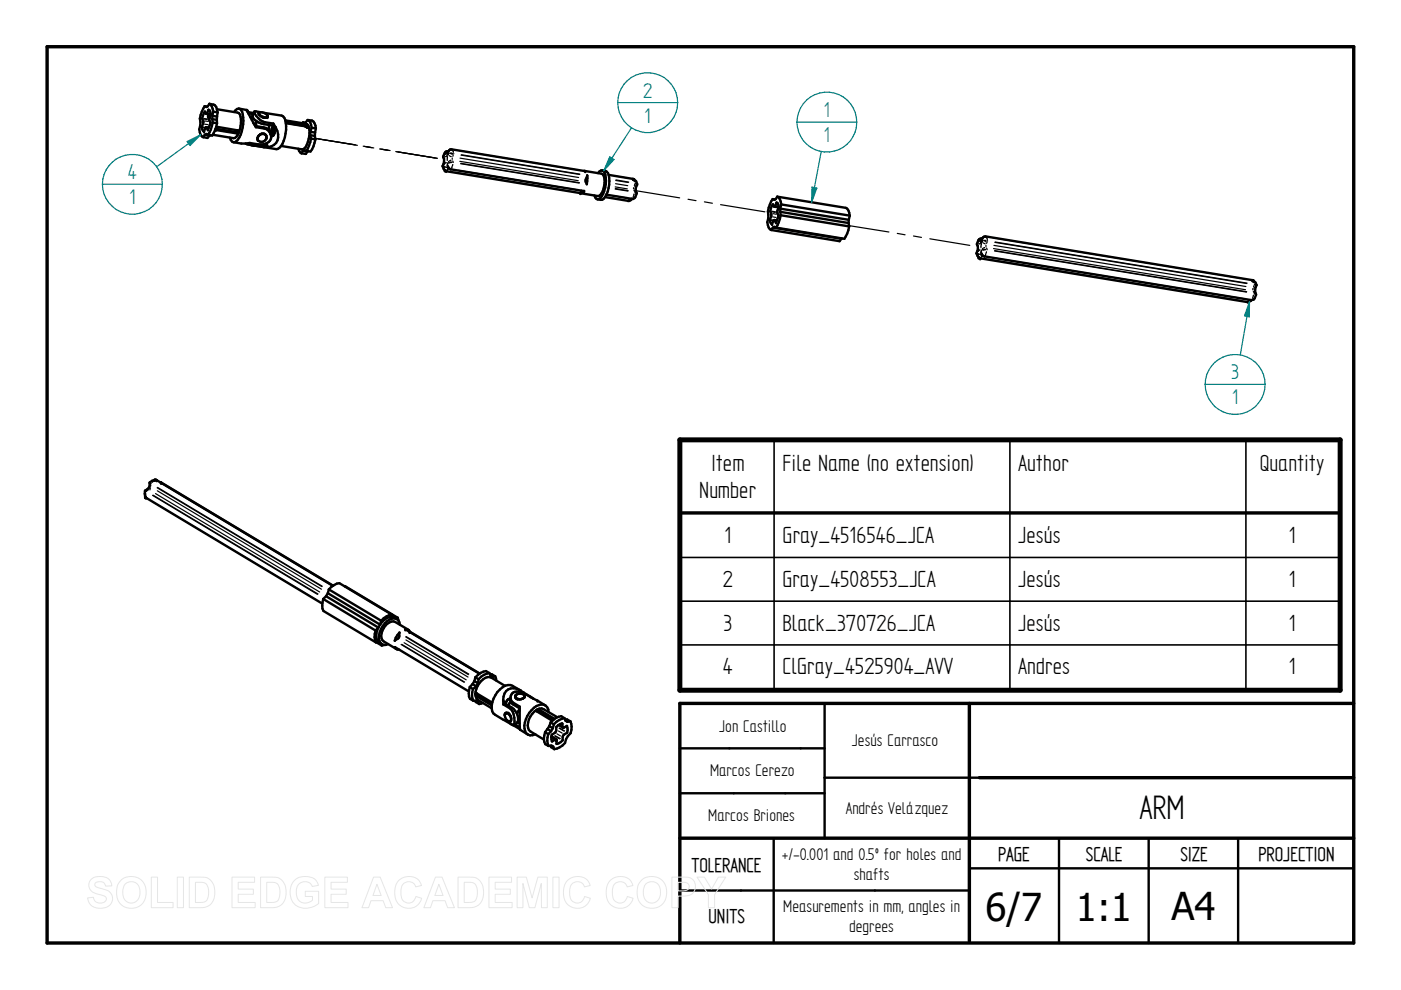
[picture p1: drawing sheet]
<svg xmlns="http://www.w3.org/2000/svg" width="297mm" height="210mm" viewBox="0 0 297 210" stroke-linecap="round" stroke-linejoin="round" font-family="sans-serif">
<path d="M10 9.9h277v190h-277zM205.5 149.1v50.5M287 149.1h-142.9v50.8M144.1 177.7h142.9M207.6 164.9h79.4" fill="none" stroke="#000" stroke-width=".72"/>
<g fill="none" stroke="#000" stroke-width=".51">
<path d="M43.4 22.5l-.3 .5a4.1 4.1 0 0 0-.6 2.9v.7a2.07 2.07 0 0 0 .6 2.5M43.4 22.5l.5 .1M43.4 23.7l-.2 .3a1.42 1.42 0 0 0-.1 1.8v.2a1.43 1.43 0 0 0 .1 1.9M43.4 28.6l-.3 .5M43.4 28.6l.4-.2 .3 .2M43.4 28.6l1 .1M43.7 27l.6 .1M43.7 24.1l1 .2M43.7 27l.3 .5 .3-.4M43.7 27l-.4 .9M44.1 24.6l.4 .1M44.2 24.5l-.1 .1"/>
<path d="M44.2 24.6v.1M44.2 23.3l-.3 .8h-.3l-.1-.4M44.2 23.2l.2 .2 .3 .9M44.3 24.8l.1 .1M44.4 24.3h-.1M44.4 22a1.98 1.98 0 0 1 .8 1.7M44.4 22l-.4 .6-.3 .1-.3-.2M44.4 22l.9 .2a1.71 1.71 0 0 1 .8 1.6M44.4 28.7l-.4 .6-.9-.2M44.6 28.7h-.2M44.7 24.3a1.53 1.53 0 0 0-.1 1.8l-.3 1M45 25.3l.1 .7"/>
<path d="M45 25.3l1 .1M45 24.6v.7M45 24.6l1 .1M45.1 26a5.8 5.8 0 0 1-1 2.6M45.1 26l.9 .1M45.2 23.7l.9 .1M45.2 23.7l-.2 .9M45.7 27.4l4.5 .7M45.7 27.3l4.7 .8M45.7 27.6l4.5 .7 .5-.3M45.8 26.9l4.6 .7 .3 .2v.2M46 23.2l4.4 .7a1.31 1.31 0 0 1 .7 1.5l-.1 1.3-.3 1.3"/>
<path d="M46 25.4v.7M46 26.1l-.4 1.5-.6 1.1-.9-.1M46 24.7v.7M46.1 23.8l-.1 .9M48.7 29.2l.5 .8 .3 .1M49.5 30.1l2.6 .3M49.6 23.7a.9 .9 0 0 1 1.5-.3 6.7 6.7 0 0 1-1 6.5l-.3 .2h-.3M50.2 28.1h.1M50.2 27.6l-.1 .4M50.6 27.7v.1M50.6 27.9h-.1M50.7 23l1.6 .3 1.5 2.8"/>
<path d="M50.7 28a1.5 1.5 0 0 1-1.2 1.3l-4.4-.7M52.1 30.4l3.9 .8M52.4 23.3v.2M52.4 23.5l.3 .3M52.4 23.5l.4 .5M52.4 23.5v.1M52.7 23.8l1.1 .2M52.7 23.8l.1 .2M52.8 24l.9 .2M53.3 30.8l.7 .1M53.5 24.6l-.4 .3M53.8 26.1l.5 .9"/>
<path d="M53.8 26.1l.3 .6M54.1 26.7l1.8 .3a1.49 1.49 0 0 1 1.4 1.2M54.1 26.7l.2 .3M54.3 27l1.7 .3a1.66 1.66 0 0 1 1.5 1.7 1.66 1.66 0 0 1-1.6 1.6 5.8 5.8 0 0 1-2.9-.3l-.9 .1M54.3 25.6v1.1M54.3 23.6l-.4 .1M54.3 23.6l.9 .2M54.6 29.6v.1M54.6 29.2v.3M54.9 24a1.35 1.35 0 0 0 1.7 .8M54.9 24a1.4 1.4 0 0 1 1.8 .6v.2a1.48 1.48 0 0 1-1.8-.8zM55.2 30.6l.9 .2"/>
<path d="M55.9 23.9l3.8 .6a1.66 1.66 0 0 1 .9 1.5M56 31.2h.9M56.1 30.8l.8 .4M56.1 30.8l-.1 .4M56.4 28.8a.96 .96 0 0 0-1-.5 .96 .96 0 0 0-.8 .9M56.5 30.4l.4 .8M56.5 28.8a1.04 1.04 0 0 0-1.1-.4 1.04 1.04 0 0 0-.8 .8M56.5 28.8a1.01 1.01 0 0 1-.6 1.2 1.01 1.01 0 0 1-1.3-.5M56.5 29.2l-.2 .4M56.7 24.5v.1M56.7 24.7v.1M57 26.5v1.1"/>
<path d="M57.4 28.7l.1 .1M57.8 26.6l.7 .4M57.8 26.9l-.4 1.5M58 28.7l-.4 .1M58 26.2a4.3 4.3 0 0 1-2.9-.8l-.3-.3a2.01 2.01 0 0 1-.9-1.4l-.3 .8a2.04 2.04 0 0 0 1.8 1.7l2.4 .4M58 26.2l.5 .8M58 26.2l-.2 .4M58 27l.1 .1M58.1 27.1l-.2 .6v1M58.1 27.1l.1 1-.2 .6M58.5 27a2.66 2.66 0 0 1-1 4l-.6 .2M60.5 25.5l4.4 .7a2.41 2.41 0 0 1 .7 2.6l-.3 1.3a1.79 1.79 0 0 1-1.3 1.6l-4.4-.8"/>
<path d="M60.5 25.7l4.4 .7M60.6 26a6.9 6.9 0 0 1-1.4 5.4l-.6 .2-5.5-.9M60.6 26l4.2 .7M60.7 26.1l4.4 .7M63.2 31.5l.2 .5 .5 .5M64.2 32l1 .1M64.2 32l.3-.2 .4 .2M64.2 32l-.3 .5M64.3 26l-.2 .1M64.3 26h.4M64.8 26.7h.1M64.9 26.8h.1"/>
<path d="M65 26.4l.2 .1M65.2 32.1l-.3 .5-1-.1M65.2 26.8h.1M65.2 25.4a1.71 1.71 0 0 1 .9 1.7M65.2 25.4l1 .2a1.98 1.98 0 0 1 .8 1.6M65.2 25.4l-.7 .7-.2-.1M65.4 32l-.2 .1M65.8 27.9v.8M65.8 28.7l.2 .7M65.8 28.7l1 .1M65.8 27.9l1 .2M66 29.4l-.5 1.5-.6 1.1"/>
<path d="M66 29.4l.9 .1M66.1 27.1l-.3 .8M66.1 27.1l.9 .1M66.8 28.8l.1 .7M66.8 28.1v.7M66.9 29.5a5.8 5.8 0 0 1-1.1 2.6l-.9-.1M67 27.2l-.2 .9M94 33.2l.1 .5M94.1 33.7v.5l-.3 1.1 .3 .5 .4 .4M94.3 36.1l.2 .1M94.6 36.2l.1 .1M94.7 36.3l28.6 4.7 .6-.5"/>
<path d="M94.9 35.2l.6 .7 28.3 4.6M95.1 32.1l-.7 .1-.5 1M95.1 32.1l-.1 .4M95.1 32.1l.4-.4h.3l28.2 4.6M123.8 36.2l.3 .1M123.9 36.2l3.6 .6a2.26 2.26 0 0 1 .6 2.5 2.34 2.34 0 0 1-1.3 2.3l-3.7-.6M124.5 37.2l-.1 1.8a1.55 1.55 0 0 1 .1-1.8zM126.8 36.7l.6-.5h.3a2.85 2.85 0 0 1 .7 2.9l-.1 .7a3.6 3.6 0 0 1-1.3 2.4h-.3M127.7 36.2h.7a2.73 2.73 0 0 1 .8 3 4.5 4.5 0 0 1-1.5 3.1l-1-.1M129.1 37.1l5.3 .9M134.4 38l.5 .4 .2 .6a2.07 2.07 0 0 0-.1 2l-.5 1-.5 .2-5.4-.9M123.3 40.4l-.2 .5"/>
<path d="M126 41.4l.2 .5 .5 .3M128.3 41.8l4.9 .8 .5-.2 .2-.2M163.5 48.8l14.5 2.3 .4-.5M163.8 42.2l.5 .1M163.8 42.2l-.3 .5a5.5 5.5 0 0 0-.6 3.5 2.1 2.1 0 0 0 .6 2.6M163.9 48.3l-.4 .5M163.9 48.3l14.5 2.3M164.2 46.7h.5M164.2 43.8l.9 .2M164.2 46.7l.3 .4M164.2 46.7l-.5 .8M164.2 43.8l-.3-.5-.3 .4a1.53 1.53 0 0 0-.1 1.7v.3a1.55 1.55 0 0 0-.1 1.7l.3 .1"/>
<path d="M164.5 48.3l-.3-.2-.3 .2M164.6 43l-.4 .8M164.7 42.9l.2 .2 .2 .7-.3 1.2a1.49 1.49 0 0 1-.1 1.7M164.7 46.7l-.2 .4M164.8 41.7a1.86 1.86 0 0 1 .8 1.6M164.8 41.7l-.6 .7-.4-.2M164.8 41.7l14.5 2.4a1.86 1.86 0 0 1 .9 1.6M165.4 44.9l.1 .7M165.4 44.2v.7M165.4 44.2l14.6 2.4M165.4 44.9l14.5 2.4M165.5 45.6l-.4 1.6-.6 1.1"/>
<path d="M165.5 45.6l14.5 2.4M165.6 43.3l-.2 .9M165.6 43.3l14.6 2.4M178.5 50.5l-.1 .1M179.9 47.3l.1 .7M180 46.6l-.1 .7M180 48l-.4 1.5-.6 1.1-14.5-2.3M180.2 45.7l-.2 .9M207.5 54.6l.4 .2 56.6 9.3 .3-.1 .4-.4M208 53.6l.4 .6 .3 .2 56.6 9.2 .5-.1 .5-1a2.24 2.24 0 0 1 .1-2.1l-.2-.5-.4-.4M208.3 50.6a.73 .73 0 0 0-.9 .3l-.3 .8a2.24 2.24 0 0 1-.1 2.1l.6 .9M208.3 50.5l.4-.3 .3-.1 56.7 9.3"/>
<path d="M208.3 50.5l-.2 .5M30.8 105.4l.1 .1M30.9 105.4v.1M30.9 105.5l.1 .1M31 105.6l37.3 22.4M32.8 101.7l.4 .1M32.8 101.7l-1.1 .6a1.59 1.59 0 0 1-1 1.8l.1 1.2M33 101.7l37.6 22.5M34 102.3h.1M34.2 102.3l36.4 21.9M68.5 127l11.1 6.7M68.5 127a3.5 3.5 0 0 0 .1 2.5l11.1 6.7"/>
<path d="M69.1 126.4l11.1 6.7M69.1 126.4l-.6 .6M69.5 125.8l11.1 6.6M69.5 125.8l-.4 .6M69.7 125l11.1 6.6M69.7 125l-.2 .8M69.7 125a3.8 3.8 0 0 1 2.3-1.3l11.1 6.6M73.1 124.3l11.2 6.7M79.6 133.7a3.4 3.4 0 0 0 .1 2.5M79.8 136.2l1.1 .7M80.2 133.1l-.6 .6M80.3 136.1l-.6 .1"/>
<path d="M80.6 132.3a3.3 3.3 0 0 0-.5 3.6l.8 .7M80.7 136.4l.2 .5M80.8 131.6l-.2 .8M80.9 136.6l.9 .1 .5-.1M81.5 136.7l-.6 .2M83.1 130.3a3.8 3.8 0 0 0-2.3 1.3M83.1 130.3l.2 .5M84.2 131.3a2.04 2.04 0 0 0-3.1 .5l-.5 .5M84.3 131l.2 .7M84.3 131h-.5M84.7 137.8l-.8-.3-.2-.3 15.7 9.4M84.7 134.1v.1a1.31 1.31 0 0 1-1 1.6l.2-.6z"/>
<path d="M84.8 132.5a1.33 1.33 0 0 0-.7-1.3 1.33 1.33 0 0 0-1.4 .1 4.4 4.4 0 0 0-2.3 4.5l.5 .8M85.9 133.4l.8 .2 .2 .4M85.9 133.4l15.7 9.4M86.6 133.5l-2.8-1.6a2.1 2.1 0 0 0-2.4 1.3 2.06 2.06 0 0 0-.1 2.8l2.8 1.6M86.9 133.9l14.8 8.9M99.6 145.7l.7 .4M99.6 145.7a3.4 3.4 0 0 0 0 2.5l.8 .4M100.2 145l-.6 .7M100.2 145l.8 .5M100.3 146.1a3.1 3.1 0 0 0 .1 2.5M100.4 148.6l.6-.1 .4 .3 .2 .5M100.6 144.4l-.4 .6"/>
<path d="M100.6 144.4l.7 .5M100.8 148.6l.1 .2 .7 .5M100.8 143.6l-.2 .8M100.8 143.6l.7 .4M100.8 147.2l.2 .9 .3 .3 2.9 1.8M100.8 147.2v-.1l.3-.1 3.2 2M100.8 147.2l.3 .5 3.2 1.9M101 145.5l-.7 .6M101 147.1v.1M101.1 147.2v.1M101.3 147.5l3 1.8M101.3 144.9l-.3 .6"/>
<path d="M101.5 144l-.2 .9M102.4 149.1l-.8 .2M103.8 142.7l-.8-.4a3.8 3.8 0 0 0-2.2 1.3M103.8 142.7l.3 .6 .3 .2 .6-.1M103.8 142.7a3.7 3.7 0 0 0-2.3 1.3M103.9 143h.4l.7 .4M104.3 149.6a1.81 1.81 0 0 0 .7 2l1.7 1M105 143.4l.2 .9M106.7 148.4v1M106.7 148.4l.4 .7M106.7 149.4a3.1 3.1 0 0 1 2.1 1.6l.2 1.2a1.66 1.66 0 0 1-.1 1.5M106.8 152.6l1.6 1 .5 .1"/>
<path d="M107 151.7a1.06 1.06 0 0 0 1.3 1.2l.1-.6M107.1 145.4l-2.9-1.7a2.22 2.22 0 0 0-2.6 1.2 4.2 4.2 0 0 0-.8 2.3M107.1 149.1l-.4 .3M107.1 149.1a3.8 3.8 0 0 1 2.8 3.6l-.2 .4M107.1 151.3l-.1 .4M107.2 151.2l-.2 .5M107.2 151.2a.96 .96 0 0 1 1 .7M107.3 151.1l-.1 .1M107.4 151.1a.89 .89 0 0 1 .8 .7l.2 .5M108.2 148.2v.7M108.2 147.9a1.19 1.19 0 0 0 .6 1.1l1.4 .8v4.8l1.7 1.1M108.2 148.2a1.08 1.08 0 0 0-1 1"/>
<path d="M108.2 148a1.22 1.22 0 0 0 .6 1.4l1.4 .8-.6 1.2M108.3 148.8l-.6 .8 .2-.2M108.3 151.9l.1 .4M108.3 152.8l-.1 .1M108.4 152.3v.5M108.7 153.7l1.5 .9M109.1 153.5l1.1 .7M109.3 147.8a1.24 1.24 0 0 0 1.3 .4M109.3 147.8a.86 .86 0 0 0 1.3 .4M109.6 147.2l-.3 .4M109.7 153.1l.4 .2M109.7 153.1l-.8 .6"/>
<path d="M109.8 153l.4 .4M110.3 146.3v.4M110.3 146.7l.7 .3 2.1 1.1M110.3 146.7a1.38 1.38 0 0 0-2.1 1.2M110.3 146.3l.2 .5M110.3 146.3l.7 .6M110.3 146.3a2.23 2.23 0 0 0-2.5-.1 2.23 2.23 0 0 0-1.1 2.2M110.4 146.4l-1.7-1a2.22 2.22 0 0 0-2.7 .8 5.9 5.9 0 0 0-1.7 3.4M111 146.9h-.1M111 146.9l2.1 1.2M111.2 147.6v.3l-.6 .3M111.2 147.6a1.24 1.24 0 0 0-1.9-.1v.3"/>
<path d="M113.1 148.1l.8 .4M113.5 155.7l-1.1 .2-.5-.2M113.8 150.5l1-.3 3.3 1.9M113.8 150.5h.6l3.2 1.9M113.8 150.5a3.6 3.6 0 0 0-1.7 4.3l3.2 2M113.8 150.5l-.1 .2 .1 .1 3.3 2M113.8 150.7h.1M114 150.7h.2M114 148.5l1.6 1.1M114.2 150.7h.1M114.4 150.8l3 1.8M115.6 155.2l.6 .5"/>
<path d="M115.6 155.2a3 3 0 0 0 0 2.6l.7 .4M116.1 154.6l.7 .4M116.1 154.6l-.5 .6M116.2 155.7a3.4 3.4 0 0 0 .1 2.5M116.3 158.2l.6-.1 .4 .2 .2 .5M116.3 151a1.57 1.57 0 0 0-.8-1.5 1.57 1.57 0 0 0-1.8 .2 5.2 5.2 0 0 0-2.4 5.3l.2 .4 .4 .3M116.5 154l.7 .4M116.5 154l-.4 .6M116.7 158.1l.1 .3 .7 .4M116.8 153.2l.6 .4M116.8 153.2l-.3 .8M116.8 155l-.6 .7"/>
<path d="M116.9 156.3l1 .5M116.9 156.1l1 .6M117.2 154.4l-.4 .6M117.4 153.6l-.2 .8M118 154.1a1.37 1.37 0 0 1 1.2-.6v.6l.2 .2 .8-.4 .2 .9-.2 .6a1.29 1.29 0 0 0-1 1.6 1.64 1.64 0 0 1-1.2 .7v-.6l-.2-.3-.8 .4-.1-.9 .1-.6a1.35 1.35 0 0 0 1-1.6zM118.4 153.7l.9 .6M119.7 152.3l-.7-.5a3.5 3.5 0 0 0-2.2 1.4M119.7 152.3a3.8 3.8 0 0 0-2.3 1.3M119.7 152.3l.2 .5 .4 .2M119.8 152.6l.4-.1 .7 .5M119.9 152.8l.4 .2M120.9 153a3.4 3.4 0 0 1 .1 2.4l-1 1.3a2.72 2.72 0 0 1-2.5 2.1"/>
<path d="M120.9 153h-.6M144.1 158.7h30.7M174.8 149.1v28.6M144.1 168.2h30.7M164 177.7v22.2M207.6 164.9h-32.8M224.5 177.7v22.2M243.5 177.7v22.2M262.5 177.7v22.2M144.1 188.8h61.4M205.5 184.1h81.5"/>
</g>
<g fill="none" stroke="#000" stroke-width=".25">
<path d="M43 27.1h.3M43 26.9l.4 .1M43.2 27.9h.1M43.3 25.2l.6 .2M43.3 25.1l.7 .1M43.4 26.3l.7 .1M43.5 23.7h.1M43.5 25.7h.7M43.9 27.1h.2M44 27.5h.1M44.2 23.3h.2M44.2 24h.3"/>
<path d="M44.3 24.7l.1 .2M45.7 27.4v.2M46.8 27.6l2.3 .3M50.1 28.1l.1 .2M54.3 30.6l-.1 .2M55.9 27l.1 .3M56.1 26l-.1 .2M57.9 28.7h.1M57.9 27.6l.3 .1M58 27.5l.2 .1M58 27.9h.1M58 28h.1"/>
<path d="M58.2 27.9h.1M64.9 26.4l-.1 .3M66.8 29.3l8.6 1.4M67.5 29.5l8.3 1.3M77 31l2.2 .4M80.5 31.6l1.6 .2M80.7 31.6l1.7 .3M81 31.7l1.7 .2M83.9 32.1l8.3 1.4M84.1 32.2l8.6 1.4-8.2-1.4M93.8 35.2h.1M93.8 35.3h.1"/>
<path d="M93.9 33.2v.1M93.9 33.2h.1M94 35.1h.1M94 33.4h.1M94 35.1l-.1 .1M94 34.8v.3M94 35.5l.1 .3M94 35.5h.1M94.1 33.1h.1M94.1 33.1l-.1 .1M94.1 33.1h-.1M94.1 33.1v.1"/>
<path d="M94.1 33.3v.2M94.1 35.6l.3 .5M94.1 35.1l-.1 .2v-.2M94.1 35.8h.1M94.2 34.5h.1M94.2 33l-.1 .1M94.2 32.6h.1M94.2 32.6l-.1 .2M94.2 33.7v.8M94.3 35.3l.4 .2M94.3 35.3h.1M94.7 32.1l-.5 .5"/>
<path d="M94.7 32.1h.1M94.7 34.5l-.5 .3M94.7 32.6l-.4 .2M94.8 32.9l-.4 .3M94.8 36.2l-.1 .1M94.8 34.8v.2M94.9 33.2h.1M94.9 33.2l-.1 .8M94.9 34.5v.3v-.1M94.9 35l.1 .2M94.9 35h.1M95 32.5v.2"/>
<path d="M95 32.1h.1M95 35.3h.1M95 35.8l-.2 .3M95 35.2l.2 .4M95 32.1v.1M95 35.1v.1M95 35.6h.1M95.1 32.2l-.1 .1M95.1 32.1h.1M95.1 35.6h.1M95.1 34.2h.1M95.2 33l.5 .2"/>
<path d="M95.2 35.7h.1M95.4 32.6h.5M95.5 31.7l-.4 .4M95.5 31.7h.1M95.6 35.9h.1M95.6 34l-.4 .2M95.8 31.7h.1M95.8 34.4l-.5 .1M95.8 35.5h.1M95.8 34.5h-.5M95.9 33.5v.3M95.9 32.5h.1"/>
<path d="M95.9 32.5h-.5M96 34.1l.1 .1M96 31.9l.1 .4M96 34.9l-.2 .6M96.1 32.9l-.1 .2M96.1 34.4v.1M96.2 32.6h.1M96.4 36.5l25.1 4.1M97.2 36.1l25.1 4.1M97.3 31.9l25.2 4.1M97.5 34.2l25.1 4.1M97.5 33.5l25.2 4.1"/>
<path d="M97.7 34.7l25.1 4.1M97.7 34.6l25.1 4.1M97.7 32.9l25.2 4.1M97.8 32.8l25.1 4.1M130.3 37.3l2.6 .4M130.4 39.6l2.6 .4M130.5 40l2.7 .4M130.5 38.9l2.6 .5M130.6 38.3l2.6 .4M130.6 38.1l2.7 .5M134.2 37.9h.1M134.3 39.8v.2"/>
<path d="M134.4 38.1h.1M134.4 38.1l.2 .4M134.6 39.1l-.1 .3M134.7 38.8v.1M134.8 38.9l.1 .1M134.8 38.9h.2M134.8 39.5l-.2 .1M134.9 39h.1M135 39h.1M135 38.9h.1M129.6 42l2.4 .3M130 41.5l2.7 .4"/>
<path d="M130.4 40.1l2.7 .4M133.2 42.6h.1M133.3 42.2v.2M133.4 42.5h.1M133.7 42.4l-.3 .1M133.7 42.4h.1M134 42.2h.1M134.3 42.1h.1M134.4 40.3l.1 .2M134.4 41.1l-.2 .7M134.5 40.3l.2 .2M134.6 41.9l-.3 .2"/>
<path d="M134.6 41.9h.1M134.6 40.6v.2M134.7 40.7h.1M134.7 40.8l.2 .1M134.8 40.4l9.3 1.6M134.8 40.7h.1M134.9 40.8h.1M135 40.9h.1M145.9 42.2l1.7 .3M149.3 42.8l1.7 .3M152.8 43.4l9.4 1.5M163.4 46.7l.3 .1"/>
<path d="M163.5 46.6l.3 .1M163.7 44.9l.7 .1M163.7 47.5h.1M163.7 44.8l.7 .1M163.8 46l.7 .1M163.8 43.3h.1M163.9 45.3l.7 .1M164.3 46.7l.2 .1M164.5 47.1h.1M164.6 43.6l.3 .1M164.6 43h.2M180 47.8l8.5 1.4"/>
<path d="M190.2 49.5l1.7 .3M193.7 50l1.7 .3M197.1 50.6l8.5 1.4M207 53.7h.1M207 53.8h.1M207.1 53.6h.1M207.1 53.7h.1M207.1 51.7h.1M207.1 51.9h.1M207.2 51.6h.1M207.2 51.6l-.1 .2M207.2 53.3l-.1 .3"/>
<path d="M207.2 53.9l.1 .4M207.2 53.9h.1M207.3 51.6h.1M207.3 52h.1M207.3 51.8v.1M207.3 51.6v.1M207.3 53.6l-.1 .1-.1-.1M207.3 54.1l.3 .4M207.3 54.3h.1M207.3 53h.1M207.3 51.5v.1M207.4 51h.1"/>
<path d="M207.4 51l-.1 .3M207.4 52.2l-.1 .8M207.5 53.8h.1M207.5 53.8l.4 .2M207.6 54.6h.1M207.8 53l-.4 .3M207.9 50.6h.1M207.9 50.6l-.5 .5M207.9 51.1l-.4 .2M207.9 54.7h.1M207.9 51.5l-.3 .2M208 51.4h.1"/>
<path d="M208 53.2l.1 .1M208 53.3v.2M208.1 53.5v.3M208.1 51.7h.1M208.1 53.5h.1M208.1 51.7l-.1 .8M208.1 51l.1 .2M208.1 54.3l-.1 .3M208.1 53v.3M208.1 50.5h.1M208.1 50.6l.1 .1M208.1 53.7l.3 .4"/>
<path d="M208.1 53.7h.1M208.2 50.8h.1M208.2 50.7v.1M208.2 54l.1 .1M208.3 50.6h.1M208.3 52.7h.1M208.4 54.2h.1M208.4 51.5l.5 .2M208.6 51h.4M208.6 51.1h.4M208.7 50.2h.1M208.7 50.2l-.6 .4"/>
<path d="M208.7 54.4h.1M208.8 52.5l-.5 .2M209 50.1h.1M209 54h.1M209 53h-.5M209 52.9l-.6 .1M209 52v.3M209 51.1h.1M209.1 50.3l.2 .5M209.2 52.6l.1 .1M209.2 53.4l-.2 .6M209.3 51.4l-.1 .2"/>
<path d="M209.3 52.9v.1M209.4 51v.1M209.5 55l53.5 8.7M210.4 54.6l53.4 8.7M210.5 50.4l53.4 8.7M210.6 52.7l53.5 8.7M210.7 52l53.5 8.7M210.9 53.2l53.4 8.7M210.9 53.1l53.4 8.7M210.9 51.4l53.4 8.7M211 51.3l53.4 8.7M265.5 59.4h.1"/>
<path d="M265.6 59.4h.1M265.7 59.6l.2 .4M265.7 59.6h.1M264.5 64.1h.1M264.7 63.6l-.1 .2M265 63.8l-.3 .2M265.3 63.6h.1M265.7 61.2l-.1 .3M265.7 61.8l.1 .2M265.8 62.6l-.2 .6M265.9 61.8l.1 .1M265.9 61h.2"/>
<path d="M265.9 63.4h.1M265.9 63.4l-.3 .2M265.9 62.1v.1M265.9 60.5l-.1 .3M266 60.3l-.1 .1M266 62.1l.1 .1M266.1 62.2v.1M266.1 60.4l.1 .1M266.1 60.3l.2 .1M266.1 62.3h.1M266.1 62.2h.1M266.2 62.2h.1"/>
<path d="M266.2 62.3l.1 .1M266.2 60.5h.1M266.3 60.5h.1M266.3 62.4h.1M266.3 60.4h.1M30.7 104.1h.1M30.8 104h.1M30.9 104l.2 .1h-.3M30.9 104.6v.6M31 105.6h.1M31.4 103.7l.1 .1M31.4 103.9l-.2 .2"/>
<path d="M31.7 102.4h.1M31.7 102.3h.1M31.7 103l.2 .1M31.8 103.7h.1M31.8 102.4l.2 .2-.3-.2M31.9 103.4l-.1 .3M32 102.8v.2M32.3 105l35 21M32.4 106.4l34.6 20.7M32.5 105l34.9 20.9M32.8 101.9l-.5 .4M33 104.6l34.8 20.9"/>
<path d="M33.3 103.4l34.9 21M33.4 104.1l34.8 20.8M33.4 103.3l34.9 21M34 102.3h.1M34.2 102.3h.1M34.5 102.6l34.7 20.8M85 136.7l13.4 8M85.1 138l12.9 7.8M85.2 136.6l13.3 8M85.7 136.3l13.1 7.8M86 135l13.3 8M86.1 135.7l13.1 7.9"/>
<path d="M86.1 135l13.3 7.9M87.2 134.2l13 7.8M88.2 134.8l12 7.2M101.3 147.5l-.2 .2M107.9 148.3h.2M108.1 148.8l-.3 .4M108.4 150l-.2 .1M108.8 149.1v.2M108.9 153.7v.1M112.4 147.7h.1M114.4 150.5v.3M114.7 151.3l1.6 1"/>
<path d="M117 157.1l.1 .1M117 156.5l.4 .2M117.6 156l1.1 .7M117.7 156l1.1 .6M117.9 156.7v.1M118 157.7h.1M118.1 155.6l.7 .4M118.4 155l.8 .4M118.5 154.4l1.1 .6M118.7 154.3l1 .7M118.7 153.8l.4 .2M119.2 153.4v.1"/>
<path d="M120.2 153.9h.1"/>
</g>
<g fill="#000">
<circle cx="43.3" cy="27.9" r=".25"/>
<circle cx="43.4" cy="23.7" r=".25"/>
<circle cx="44.1" cy="27.4" r=".25"/>
<circle cx="44.1" cy="24.6" r=".25"/>
<circle cx="44.2" cy="24.5" r=".25"/>
<circle cx="44.2" cy="24.4" r=".25"/>
<circle cx="44.2" cy="24.8" r=".25"/>
<circle cx="44.2" cy="23.3" r=".25"/>
<circle cx="44.2" cy="24.3" r=".25"/>
<circle cx="44.3" cy="24.8" r=".25"/>
<circle cx="44.4" cy="24.3" r=".25"/>
<circle cx="44.4" cy="24.9" r=".25"/>
<circle cx="45.6" cy="27.5" r=".25"/>
<circle cx="45.7" cy="27.6" r=".25"/>
<circle cx="50.5" cy="28" r=".25"/>
<circle cx="50.6" cy="27.8" r=".25"/>
<circle cx="50.6" cy="27.9" r=".25"/>
<circle cx="52.3" cy="23.3" r=".25"/>
<circle cx="53.9" cy="23.7" r=".25"/>
<circle cx="54.6" cy="29.6" r=".25"/>
<circle cx="54.9" cy="24" r=".25"/>
<circle cx="56.5" cy="28.8" r=".25"/>
<circle cx="56.7" cy="24.8" r=".25"/>
<circle cx="56.7" cy="24.4" r=".25"/>
<circle cx="56.7" cy="24.6" r=".25"/>
<circle cx="56.7" cy="24.7" r=".25"/>
<circle cx="57.4" cy="28.3" r=".25"/>
<circle cx="57.5" cy="28.8" r=".25"/>
<circle cx="57.9" cy="26.9" r=".25"/>
<circle cx="58" cy="26.9" r=".25"/>
<circle cx="58" cy="27" r=".25"/>
<circle cx="60.6" cy="26.1" r=".25"/>
<circle cx="64.8" cy="26.7" r=".25"/>
<circle cx="64.9" cy="26.4" r=".25"/>
<circle cx="65" cy="26.4" r=".25"/>
<circle cx="65.1" cy="26.8" r=".25"/>
<circle cx="65.1" cy="26.5" r=".25"/>
<circle cx="65.2" cy="26.5" r=".25"/>
<circle cx="65.3" cy="26.5" r=".25"/>
<circle cx="65.3" cy="26.8" r=".25"/>
<circle cx="65.3" cy="26.6" r=".25"/>
<circle cx="65.4" cy="26.7" r=".25"/>
<circle cx="65.4" cy="26.8" r=".25"/>
<circle cx="65.4" cy="26.6" r=".25"/>
<circle cx="94.3" cy="36.1" r=".25"/>
<circle cx="94.6" cy="36.2" r=".25"/>
<circle cx="94.8" cy="32.6" r=".25"/>
<circle cx="94.8" cy="32.7" r=".25"/>
<circle cx="94.9" cy="32.6" r=".25"/>
<circle cx="94.9" cy="32.5" r=".25"/>
<circle cx="95" cy="32.5" r=".25"/>
<circle cx="95" cy="35.5" r=".25"/>
<circle cx="124.1" cy="36.3" r=".25"/>
<circle cx="134.2" cy="37.9" r=".25"/>
<circle cx="134.4" cy="38" r=".25"/>
<circle cx="135.1" cy="39" r=".25"/>
<circle cx="123" cy="40.9" r=".25"/>
<circle cx="123.8" cy="40.5" r=".25"/>
<circle cx="133.9" cy="42.2" r=".25"/>
<circle cx="163.7" cy="47.5" r=".25"/>
<circle cx="164.5" cy="47.1" r=".25"/>
<circle cx="164.6" cy="43" r=".25"/>
<circle cx="207.5" cy="54.6" r=".25"/>
<circle cx="207.8" cy="54.8" r=".25"/>
<circle cx="208" cy="51.1" r=".25"/>
<circle cx="208.1" cy="51.1" r=".25"/>
<circle cx="208.1" cy="51" r=".25"/>
<circle cx="208.2" cy="54" r=".25"/>
<circle cx="265.5" cy="59.4" r=".25"/>
<circle cx="265.7" cy="59.4" r=".25"/>
<circle cx="265.7" cy="59.5" r=".25"/>
<circle cx="265.8" cy="59.5" r=".25"/>
<circle cx="265.2" cy="63.6" r=".25"/>
<circle cx="30.8" cy="105.3" r=".25"/>
<circle cx="30.8" cy="105.4" r=".25"/>
<circle cx="30.9" cy="105.5" r=".25"/>
<circle cx="31" cy="105.6" r=".25"/>
<circle cx="32.8" cy="101.7" r=".25"/>
<circle cx="33.2" cy="101.8" r=".25"/>
<circle cx="34.1" cy="102.3" r=".25"/>
<circle cx="34.2" cy="102.3" r=".25"/>
<circle cx="83.7" cy="137.2" r=".25"/>
<circle cx="85.9" cy="133.4" r=".25"/>
<circle cx="86.8" cy="134" r=".25"/>
<circle cx="86.9" cy="133.9" r=".25"/>
<circle cx="101" cy="147" r=".25"/>
<circle cx="101.1" cy="147.3" r=".25"/>
<circle cx="101.2" cy="147.4" r=".25"/>
<circle cx="101.3" cy="147.4" r=".25"/>
<circle cx="101.3" cy="147.5" r=".25"/>
<circle cx="106.8" cy="152.6" r=".25"/>
<circle cx="107" cy="151.7" r=".25"/>
<circle cx="107.1" cy="151.3" r=".25"/>
<circle cx="107.3" cy="151.1" r=".25"/>
<circle cx="108.2" cy="153" r=".25"/>
<circle cx="108.2" cy="152.9" r=".25"/>
<circle cx="108.2" cy="148.2" r=".25"/>
<circle cx="109.3" cy="147.6" r=".25"/>
<circle cx="109.6" cy="147.2" r=".25"/>
<circle cx="111.2" cy="147.7" r=".25"/>
<circle cx="113.8" cy="150.8" r=".25"/>
<circle cx="114" cy="148.5" r=".25"/>
<circle cx="114.3" cy="150.7" r=".25"/>
<circle cx="114.4" cy="150.8" r=".25"/>
<circle cx="117.9" cy="156.7" r=".25"/>
<circle cx="117.9" cy="156.9" r=".25"/>
<circle cx="118" cy="156.8" r=".25"/>
<circle cx="118" cy="156.9" r=".25"/>
</g>
<path d="M264.9 64l-1.9 11.2" fill="none" stroke="#008080" stroke-width=".25"/>
<path d="M264.9 64v3.2l-1-.2z" fill="#008080"/>
<path d="M42.5 28.6l-9.3 6.7M264.9 64v3.2l-1-.2zM255.5 81.5a6.4 6.4 0 0 0 6.4 6.4 6.4 6.4 0 0 0 6.3-6.4M255.5 81.5a6.4 6.4 0 0 1 6.4-6.3 6.4 6.4 0 0 1 6.3 6.3M255.5 81.5h12.7" fill="none" stroke="#008080" stroke-width=".25"/>
<path d="M39.7 30l2.8-1.4-2.2 2.3z" fill="#008080"/>
<path d="M21.7 39.1a6.4 6.4 0 0 1 6.4-6.4 6.4 6.4 0 0 1 6.3 6.4M21.7 39.1h12.7M34.4 39.1a6.4 6.4 0 0 1-6.3 6.3 6.4 6.4 0 0 1-6.4-6.3M39.7 30l2.8-1.4-2.2 2.3zM133.9 27.1l-5.9 9.1" fill="none" stroke="#008080" stroke-width=".25"/>
<path d="M129.3 33.2l.9 .6-2.2 2.4z" fill="#008080"/>
<path d="M129.3 33.2l.9 .6-2.2 2.4zM131 21.8a6.4 6.4 0 0 0 6.3 6.3 6.4 6.4 0 0 0 6.4-6.3M131 21.8a6.4 6.4 0 0 1 6.3-6.4 6.4 6.4 0 0 1 6.4 6.4M131 21.8h12.7M174.1 32.1l-2 10.8" fill="none" stroke="#008080" stroke-width=".25"/>
<path d="M172.2 39.7l1 .2-1.1 3z" fill="#008080"/>
<path d="M168.9 25.9a6.4 6.4 0 0 0 6.4 6.3 6.4 6.4 0 0 0 6.3-6.3M168.9 25.9a6.4 6.4 0 0 1 6.4-6.4 6.4 6.4 0 0 1 6.3 6.4M168.9 25.9h12.7M172.2 39.7l1 .2-1.1 3z" fill="none" stroke="#008080" stroke-width=".25"/>
<path d="M164.1 93.3v53M214.1 93.3v53M264.2 93.3v53M144.1 118.2h140M144.1 127.5h140M144.1 136.7h140" fill="none" stroke="#000" stroke-width=".34"/>
<path d="M144.1 108.8h140" fill="none" stroke="#000" stroke-width=".72"/>
<path d="M144.1 93.3h140v53h-140z" fill="none" stroke="#000" stroke-width="1.1"/>
<g fill="none" stroke="#e6e6e6" stroke-width=".21">
<path d="M19.3 186.5a3.1 3.1 0 0 1 4 .2l.4 1.1-1.3 .1a1.28 1.28 0 0 0-1-1 1.28 1.28 0 0 0-1.3 .5v.4a5.6 5.6 0 0 0 2.5 .9 1.98 1.98 0 0 1 1.2 2.4 1.98 1.98 0 0 1-2.2 1.5 2.48 2.48 0 0 1-3-2.2l1.2-.2a1.44 1.44 0 0 0 1.3 1.3 1.44 1.44 0 0 0 1.5-.9 1.18 1.18 0 0 0-1.4-.9 2.36 2.36 0 0 1-2.4-2l.1-.7zM25.8 186.5a3.3 3.3 0 0 1 3.9-.1 3.3 3.3 0 0 1 1.2 3.8 3.2 3.2 0 0 1-3.8 2.3 3.2 3.2 0 0 1-2.4-3.8 3 3 0 0 1 1.1-2.2zM26.5 187.5a1.87 1.87 0 0 1 2.2-.4 1.87 1.87 0 0 1 1 2.1 1.87 1.87 0 0 1-1.8 2.3 1.87 1.87 0 0 1-1.9-2.3l.1-.8zM32.1 186h1.3v5.3h3.3v1.1h-4.6zM37.6 186h1.3v6.4h-1.3zM40.1 186h2.4a2.79 2.79 0 0 1 3 3.3 2.79 2.79 0 0 1-2.9 3.1h-2.5zM41.4 187.1a2.64 2.64 0 0 1 2.5 .5 3.3 3.3 0 0 1-.3 3.5l-.8 .2h-1.4zM49.2 186h4.8v1.1h-3.5v1.4h3.2v1.1h-3.2v1.7h3.6v1.1h-4.9zM55.2 186h2.4a2.79 2.79 0 0 1 3.1 3.3 2.79 2.79 0 0 1-3 3.1h-2.5zM56.6 187.1a2.64 2.64 0 0 1 2.4 .5 3.3 3.3 0 0 1-.3 3.5l-.8 .2h-1.3zM62.3 186.8a3.6 3.6 0 0 1 4.6-.2l.6 1.1-1.3 .3a1.8 1.8 0 0 0-2.2-1 1.8 1.8 0 0 0-1.2 2.1 2.01 2.01 0 0 0 1.1 2.2 2.01 2.01 0 0 0 2.3-.4v-.8h-1.5v-1.1h2.9v2.6a3.8 3.8 0 0 1-5.5-.3 4 4 0 0 1 .2-4.5zM68.9 186h4.8v1.1h-3.5v1.4h3.2v1.1h-3.2v1.7h3.6v1.1h-4.9z"/>
<path d="M79.2 186h1.4l2.6 6.4h-1.4l-.6-1.4h-2.5l-.6 1.4h-1.4zM79.9 187.5l.9 2.4h-1.7zM84.5 186.7a2.87 2.87 0 0 1 4.9 1l-1.3 .3a1.6 1.6 0 0 0-1.8-1 1.6 1.6 0 0 0-1.3 1.7 2.19 2.19 0 0 0 1.3 2.7 1.55 1.55 0 0 0 1.9-1.3l1.2 .4a2.93 2.93 0 0 1-3.4 2 2.93 2.93 0 0 1-2.3-3.3v-.6a3.2 3.2 0 0 1 .8-1.9zM92.3 186h1.4l2.6 6.4h-1.4l-.5-1.4h-2.6l-.5 1.4h-1.4zM93 187.5l.9 2.4h-1.7zM97.1 186h2.4a2.79 2.79 0 0 1 3 3.3 2.79 2.79 0 0 1-2.9 3.1h-2.5zM98.4 187.1a2.64 2.64 0 0 1 2.4 .5 3.3 3.3 0 0 1-.2 3.5l-.9 .2h-1.3zM103.7 186h4.8v1.1h-3.5v1.4h3.2v1.1h-3.2v1.7h3.6v1.1h-4.9zM109.6 186h2l1.2 4.4 1.2-4.4h2v6.4h-1.2v-5.1l-1.4 5.1h-1.2l-1.3-5.1v5.1h-1.3zM117.2 186h1.3v6.4h-1.3zM120.3 186.7a2.87 2.87 0 0 1 4.8 1l-1.2 .3a1.6 1.6 0 0 0-1.9-1 1.6 1.6 0 0 0-1.2 1.7 2.19 2.19 0 0 0 1.3 2.7 1.55 1.55 0 0 0 1.8-1.3l1.3 .4a2.93 2.93 0 0 1-3.5 2 2.93 2.93 0 0 1-2.2-3.3v-.6a3.2 3.2 0 0 1 .8-1.9zM129.3 186.7a2.87 2.87 0 0 1 4.9 1l-1.2 .3a1.6 1.6 0 0 0-1.9-1 1.6 1.6 0 0 0-1.3 1.7 2.19 2.19 0 0 0 1.3 2.7 1.55 1.55 0 0 0 1.9-1.3l1.2 .4a2.93 2.93 0 0 1-3.4 2 2.93 2.93 0 0 1-2.3-3.3l.1-.6a3.2 3.2 0 0 1 .7-1.9z"/>
<path d="M136.2 186.5a3.3 3.3 0 0 1 3.9-.1 3.3 3.3 0 0 1 1.1 3.8 3.2 3.2 0 0 1-3.7 2.3 3.2 3.2 0 0 1-2.4-3.8 3 3 0 0 1 1.1-2.2zM136.9 187.5a1.87 1.87 0 0 1 2.2-.4 1.87 1.87 0 0 1 .9 2.1 1.87 1.87 0 0 1-1.8 2.3 1.87 1.87 0 0 1-1.8-2.3l.1-.8zM142.4 186h2.1a2.5 2.5 0 0 1 2.7 1 2.08 2.08 0 0 1-.1 2.2 2.08 2.08 0 0 1-2.1 .8h-1.2v2.4h-1.4zM143.8 187.1h.6a1.28 1.28 0 0 1 1.7 .9 1.22 1.22 0 0 1-1.6 .9h-.7zM147.8 186h1.5l1.6 2.5 1.4-2.5h1.6l-2.4 3.7v2.7h-1.3v-2.7z"/>
</g>
<g font-size="8.1">
<text x="241.6" y="173.7">ARM</text>
<text x="208.9" y="195.3">6/7</text>
<text x="228.1" y="195.3">1:1</text>
<text x="248.4" y="195.1">A4</text>
</g>
<g font-size="5.6">
<text x="150.7" y="99.9">Item</text>
<text x="165.9" y="99.9">File Name (no extension)</text>
<text x="215.9" y="99.9">Author</text>
<text x="267.1" y="99.9">Quantity</text>
<text x="148.2" y="105.6">Number</text>
<text x="153.6" y="115.2">1</text>
<text x="165.9" y="115.2">Gray_4516546_JCA</text>
<text x="215.9" y="115.2">Jesús</text>
<text x="273.3" y="115.2">1</text>
<text x="153.2" y="124.5">2</text>
<text x="165.9" y="124.5">Gray_4508553_JCA</text>
<text x="215.9" y="124.5">Jesús</text>
<text x="273.3" y="124.5">1</text>
<text x="153.4" y="133.8">3</text>
<text x="165.9" y="133.8">Black_370726_JCA</text>
<text x="215.9" y="133.8">Jesús</text>
<text x="273.3" y="133.8">1</text>
<text x="153.3" y="143">4</text>
<text x="165.9" y="143">ClGray_4525904_AVV</text>
<text x="215.9" y="143">Andres</text>
<text x="273.3" y="143">1</text>
</g>
<g font-size="5.1" fill="#008080">
<text x="136.4" y="20.7">2</text>
<text x="136.6" y="26">1</text>
<text x="174.7" y="24.8">1</text>
<text x="174.7" y="30.1">1</text>
<text x="27.1" y="38">4</text>
<text x="27.4" y="43.3">1</text>
<text x="261" y="80.4">3</text>
<text x="261.2" y="85.7">1</text>
</g>
<g font-size="4.8">
<text x="146.6" y="184.8">TOLERANCE</text>
<text x="211.6" y="182.5">PAGE</text>
<text x="230.2" y="182.5">SCALE</text>
<text x="250.3" y="182.5">SIZE</text>
<text x="266.8" y="182.5">PROJECTION</text>
<text x="150.2" y="195.8">UNITS</text>
</g>
<g font-size="4.1">
<text x="152.5" y="155.1">Jon Castillo</text>
<text x="180.6" y="158.2">Jesús Carrasco</text>
<text x="150.5" y="164.5">Marcos Cerezo</text>
<text x="179.3" y="172.6">Andrés Velázquez</text>
<text x="150.2" y="174.1">Marcos Briones</text>
<text x="165.8" y="182.4">+/-0.001 and 0.5º for holes and</text>
<text x="181" y="186.6">shafts</text>
<text x="166.1" y="193.5">Measurements in mm, angles in</text>
<text x="180" y="197.6">degrees</text>
</g>
</svg>
